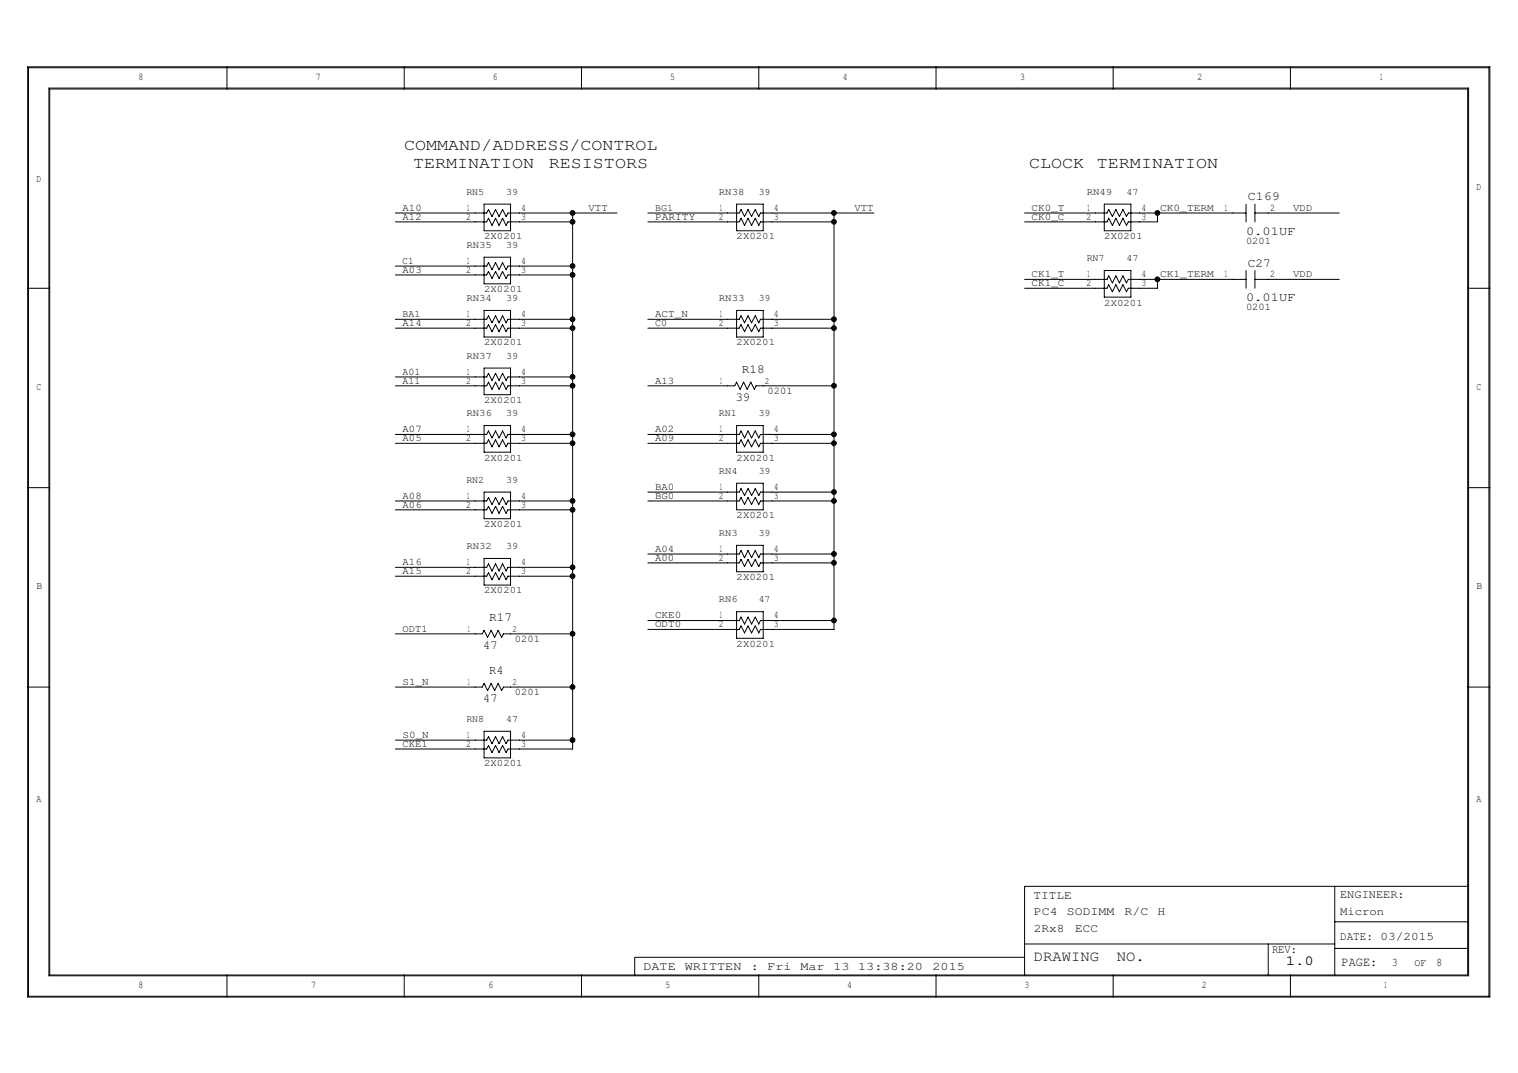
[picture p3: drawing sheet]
<svg xmlns="http://www.w3.org/2000/svg" width="420mm" height="297mm" viewBox="0 0 420 297" stroke-linecap="round" stroke-linejoin="round" font-family="sans-serif">
<g fill="none" stroke="#000" stroke-width=".28">
<path d="M7.7 18.5h404.7v257.5h-404.7zM7.9 18.8h404.2v257h-404.2zM62.8 18.5v6.1M111.9 18.5v6.1M161 18.5v6.1M210 18.5v6.1M259.1 18.5v6.1M308.1 18.5v6.1M357.2 18.5v6.1M13.5 24.4h393v245.7h-393zM13.8 24.6h392.4v245.3h-392.4zM109.4 59h25.3l.5-1 1 1.9 1-1.9 .9 1.9 1-1.9 1 1.9 .5-.9h30.2"/>
<path d="M134 56.5h7.3v7.4h-7.3zM158.5 59v148.3h-17.9l-.5 1-1-1.9-1 1.9-.9-1.9-1 1.9-1-1.9-.5 .9h-25.3M179.3 59h25.3l.5-1 1 1.9 1-1.9 .9 1.9 1-1.9 1 1.9 .5-.9h31.4M203.9 56.5h7.3v7.4h-7.3zM230.8 59v115.2h-20.3l-.5 1-1-1.9-1 1.9-.9-1.9-1 1.9-1-1.9-.5 .9h-25.3M283.6 59h22.8l.5-1 1 1.9 1-1.9 .9 1.9 1-1.9 1 1.9 .5-.9h32.6M305.6 56.5h7.4v7.4h-7.4zM320.4 59v2.4h-8.1l-.5 1-1-2-1 2-.9-2-1 2-1-2-.5 1h-22.8M344.9 56.5v4.9M347.3 56.5v4.9M347.3 59h23.4M7.7 79.8h6.1"/>
<path d="M109.4 61.4h25.3l.5-1 1 2 1-2 .9 2 1-2 1 2 .5-1h17.9M109.4 76.1h25.3l.5-1 1 2 1-2 .9 2 1-2 1 2 .5-1h17.9M109.4 73.7h25.3l.5-1 1 2 1-2 .9 2 1-2 1 2 .5-1h17.9M134 71.2h7.3v7.4h-7.3zM179.3 61.4h25.3l.5-1 1 2 1-2 .9 2 1-2 1 2 .5-1h20.3M283.6 77.3h22.8l.5-.9 1 1.9 1-1.9 .9 1.9 1-1.9 1 1.9 .5-1h32.6M305.6 74.9h7.4v7.4h-7.4zM320.4 77.3v2.5h-8.1l-.5 1-1-2-1 2-.9-2-1 2-1-2-.5 1h-22.8M344.9 74.9v4.9M347.3 74.9v4.9M347.3 77.3h23.4M406.2 79.8h6.2"/>
<path d="M109.4 90.8h25.3l.5-.9 1 1.9 1-1.9 .9 1.9 1-1.9 1 1.9 .5-1h17.9M109.4 88.4h25.3l.5-1 1 2 1-2 .9 2 1-2 1 2 .5-1h17.9M134 85.9h7.3v7.4h-7.3zM179.3 90.8h25.3l.5-.9 1 1.9 1-1.9 .9 1.9 1-1.9 1 1.9 .5-1h20.3M179.3 88.4h25.3l.5-1 1 2 1-2 .9 2 1-2 1 2 .5-1h20.3M203.9 85.9h7.3v7.4h-7.3zM109.4 106.8h25.3l.5-1 1 2 1-2 .9 2 1-2 1 2 .5-1h17.9M109.4 104.4h25.3l.5-1.1 1 2 1-2 .9 2 1-2 1 2 .5-.9h17.9M134 101.9h7.3v7.4h-7.3zM134 117.8h7.3v7.4h-7.3zM179.3 106.8h24.1l.5-1 1 2 .9-2 1 2 1-2 1 2 .5-1h21.5M203.9 117.8h7.3v7.4h-7.3z"/>
<path d="M7.7 135h6.1M109.4 122.7h25.3l.5-.9 1 1.9 1-1.9 .9 1.9 1-1.9 1 1.9 .5-1h17.9M109.4 120.3h25.3l.5-1 1 1.9 1-1.9 .9 1.9 1-1.9 1 1.9 .5-.9h17.9M109.4 138.7h25.3l.5-1 1 2 1-2 .9 2 1-2 1 2 .5-1h17.9M134 136.2h7.3v7.4h-7.3zM179.3 122.7h25.3l.5-.9 1 1.9 1-1.9 .9 1.9 1-1.9 1 1.9 .5-1h20.3M179.3 120.3h25.3l.5-1 1 1.9 1-1.9 .9 1.9 1-1.9 1 1.9 .5-.9h20.3M179.3 136.2h25.3l.5-.9 1 1.9 1-1.9 .9 1.9 1-1.9 1 1.9 .5-1h20.3M179.3 138.7h25.3l.5-1 1 2 1-2 .9 2 1-2 1 2 .5-1h20.3M203.9 133.8h7.3v7.3h-7.3zM406.2 135h6.2M109.4 141.1h25.3l.5-.9 1 1.9 1-1.9 .9 1.9 1-1.9 1 1.9 .5-1h17.9"/>
<path d="M109.4 159.5h25.3l.5-1 1 2 1-2 .9 2 1-2 1 2 .5-1h17.9M109.4 157.1h25.3l.5-1 1 2 1-2 .9 2 1-2 1 2 .5-1h17.9M134 154.6h7.3v7.4h-7.3zM179.3 155.8h25.3l.5-.9 1 1.9 1-1.9 .9 1.9 1-1.9 1 1.9 .5-1h20.3M179.3 153.4h25.3l.5-1 1 2 1-2 .9 2 1-2 1 2 .5-1h20.3M203.9 151h7.3v7.3h-7.3zM109.4 175.5h24.1l.5-1 1 1.9 .9-1.9 1 1.9 1-1.9 1 1.9 .5-.9h19.1M179.3 171.8h25.3l.5-1 1 2 1-2 .9 2 1-2 1 2 .5-1h20.3M203.9 169.3h7.3v7.4h-7.3zM7.7 190.2h6.1M109.4 190.2h24.1l.5-1 1 2 .9-2 1 2 1-2 1 2 .5-1h19.1M406.2 190.2h6.2"/>
<path d="M109.4 204.9h25.3l.5-1 1 2 1-2 .9 2 1-2 1 2 .5-1h17.9M134 202.4h7.3v7.4h-7.3zM369.4 245.4v24.5M369.4 255.2h36.8M406.2 245.4h-122.6v24.5M62.8 269.9v6.1M111.9 269.9v6.1M161 269.9v6.1M175.7 265v4.9M175.9 265h107.4M210 269.9v6.1M259.1 269.9v6.1"/>
<path d="M283.6 261.3h85.8M308.1 269.9v6.1M351 261.3v8.6M357.2 269.9v6.1M369.4 262.6h36.8"/>
<circle cx="158.5" cy="58.9" r=".66"/>
<circle cx="230.8" cy="58.9" r=".66"/>
<circle cx="320.4" cy="58.9" r=".66"/>
<circle cx="158.5" cy="73.6" r=".66"/>
<circle cx="158.5" cy="76.1" r=".66"/>
<circle cx="158.5" cy="61.4" r=".66"/>
<circle cx="230.8" cy="61.4" r=".66"/>
<circle cx="320.4" cy="77.3" r=".66"/>
<circle cx="158.5" cy="90.8" r=".66"/>
<circle cx="158.5" cy="88.4" r=".66"/>
<circle cx="230.8" cy="88.4" r=".66"/>
<circle cx="230.8" cy="90.8" r=".66"/>
<circle cx="158.5" cy="106.8" r=".66"/>
<circle cx="158.5" cy="104.3" r=".66"/>
<circle cx="230.8" cy="106.8" r=".66"/>
<circle cx="158.5" cy="120.2" r=".66"/>
<circle cx="158.5" cy="122.7" r=".66"/>
<circle cx="158.5" cy="138.7" r=".66"/>
<circle cx="230.8" cy="136.2" r=".66"/>
<circle cx="230.8" cy="138.7" r=".66"/>
<circle cx="230.8" cy="122.7" r=".66"/>
<circle cx="230.8" cy="120.2" r=".66"/>
<circle cx="158.5" cy="141.1" r=".66"/>
<circle cx="158.5" cy="157" r=".66"/>
<circle cx="158.5" cy="159.5" r=".66"/>
<circle cx="230.8" cy="155.8" r=".66"/>
<circle cx="230.8" cy="153.4" r=".66"/>
<circle cx="158.5" cy="175.4" r=".66"/>
<circle cx="230.8" cy="171.8" r=".66"/>
<circle cx="158.5" cy="190.2" r=".66"/>
<circle cx="158.5" cy="204.9" r=".66"/>
</g>
<g fill="#000">
<circle cx="158.5" cy="58.9" r=".66"/>
<circle cx="230.8" cy="58.9" r=".66"/>
<circle cx="320.4" cy="58.9" r=".66"/>
<circle cx="158.5" cy="73.6" r=".66"/>
<circle cx="158.5" cy="76.1" r=".66"/>
<circle cx="158.5" cy="61.4" r=".66"/>
<circle cx="230.8" cy="61.4" r=".66"/>
<circle cx="320.4" cy="77.3" r=".66"/>
<circle cx="158.5" cy="90.8" r=".66"/>
<circle cx="158.5" cy="88.4" r=".66"/>
<circle cx="230.8" cy="88.4" r=".66"/>
<circle cx="230.8" cy="90.8" r=".66"/>
<circle cx="158.5" cy="106.8" r=".66"/>
<circle cx="158.5" cy="104.3" r=".66"/>
<circle cx="230.8" cy="106.8" r=".66"/>
<circle cx="158.5" cy="120.2" r=".66"/>
<circle cx="158.5" cy="122.7" r=".66"/>
<circle cx="158.5" cy="138.7" r=".66"/>
<circle cx="230.8" cy="136.2" r=".66"/>
<circle cx="230.8" cy="138.7" r=".66"/>
<circle cx="230.8" cy="122.7" r=".66"/>
<circle cx="230.8" cy="120.2" r=".66"/>
<circle cx="158.5" cy="141.1" r=".66"/>
<circle cx="158.5" cy="157" r=".66"/>
<circle cx="158.5" cy="159.5" r=".66"/>
<circle cx="230.8" cy="155.8" r=".66"/>
<circle cx="230.8" cy="153.4" r=".66"/>
<circle cx="158.5" cy="175.4" r=".66"/>
<circle cx="230.8" cy="171.8" r=".66"/>
<circle cx="158.5" cy="190.2" r=".66"/>
<circle cx="158.5" cy="204.9" r=".66"/>
</g>
<g font-size="4.5">
<text x="111.9" y="41.6">COMMAND/ADDRESS/CONTROL</text>
<text x="114.3" y="46.5">TERMINATION</text>
<text x="151.9" y="46.5">RESISTORS</text>
<text x="284.8" y="46.5">CLOCK</text>
<text x="303.6" y="46.5">TERMINATION</text>
</g>
<g font-size="4.1">
<text x="286.1" y="266.1">DRAWING</text>
<text x="309.2" y="266.1">NO.</text>
<text x="355.9" y="267.1">1.0</text>
</g>
<text font-size="3.6" x="371.3" y="267.3">PAGE:</text>
<g font-size="3.5">
<text x="345.4" y="55.4">C169</text>
<text x="344.9" y="65">0.01UF</text>
<text x="345.4" y="73.8">C27</text>
<text x="344.9" y="83.4">0.01UF</text>
<text x="205.4" y="103.1">R18</text>
<text x="203.6" y="110.9">39</text>
<text x="135.4" y="171.8">R17</text>
<text x="133.7" y="179.6">47</text>
<text x="135.4" y="186.5">R4</text>
<text x="133.7" y="194.3">47</text>
</g>
<g font-size="3.3">
<text x="286" y="248.9">TITLE</text>
<text x="370.9" y="248.5">ENGINEER:</text>
<text x="286.1" y="253.2">PC4</text>
<text x="286.1" y="258">2Rx8</text>
<text x="295.3" y="253.2">SODIMM</text>
<text x="297.6" y="258">ECC</text>
<text x="311.3" y="253.2">R/C</text>
<text x="320.4" y="253.2">H</text>
<text x="370.9" y="253.2">Micron</text>
<text x="352.1" y="263.7">REV:</text>
<text x="370.9" y="260.3">DATE: 03/2015</text>
<text x="178.1" y="268.5">DATE</text>
<text x="189.5" y="268.5">WRITTEN</text>
<text x="207.8" y="268.5">:</text>
<text x="212.4" y="268.5">Fri</text>
<text x="221.5" y="268.5">Mar</text>
<text x="230.7" y="268.5">13</text>
<text x="237.5" y="268.5">13:38:20</text>
<text x="258.1" y="268.5">2015</text>
<text x="385.4" y="267.3">3</text>
<text x="397.6" y="267.3">8</text>
</g>
<g font-size="2.8">
<text x="38.3" y="22.1">8</text>
<text x="87.4" y="22.1">7</text>
<text x="136.4" y="22.1">6</text>
<text x="185.5" y="22.1">5</text>
<text x="233.3" y="22.1">4</text>
<text x="282.4" y="22.1">3</text>
<text x="331.4" y="22.1">2</text>
<text x="381.9" y="22.1">1</text>
<text x="10.1" y="50.2">D</text>
<text x="129.1" y="53.9">RN5</text>
<text x="140.1" y="53.9">39</text>
<text x="199" y="53.9">RN38</text>
<text x="210" y="53.9">39</text>
<text x="300.8" y="53.9">RN49</text>
<text x="311.8" y="53.9">47</text>
<text x="408.7" y="52.7">D</text>
<text x="111.4" y="58.3">A10</text>
<text x="129.2" y="58.3">1</text>
<text x="144.3" y="58.3">4</text>
<text x="162.9" y="58.3">VTT</text>
<text x="181.3" y="58.3">BG1</text>
<text x="199.1" y="58.3">1</text>
<text x="214.2" y="58.3">4</text>
<text x="236.5" y="58.3">VTT</text>
<text x="285.5" y="58.3">CK0_T</text>
<text x="300.9" y="58.3">1</text>
<text x="316" y="58.3">4</text>
<text x="321.1" y="58.3">CK0_TERM</text>
<text x="338.9" y="58.3">1</text>
<text x="351.5" y="58.3">2</text>
<text x="357.9" y="58.3">VDD</text>
<text x="111.4" y="60.8">A12</text>
<text x="129" y="60.8">2</text>
<text x="144.3" y="60.8">3</text>
<text x="181.3" y="60.8">PARITY</text>
<text x="198.9" y="60.8">2</text>
<text x="214.2" y="60.8">3</text>
<text x="285.5" y="60.8">CK0_C</text>
<text x="300.7" y="60.8">2</text>
<text x="316" y="60.8">3</text>
<text x="129.1" y="68.6">RN35</text>
<text x="134" y="66.2">2X0201</text>
<text x="140.1" y="68.6">39</text>
<text x="203.9" y="66.2">2X0201</text>
<text x="305.6" y="66.2">2X0201</text>
<text x="344.9" y="67.4">0201</text>
<text x="111.4" y="75.5">A03</text>
<text x="111.4" y="73.1">C1</text>
<text x="129" y="75.5">2</text>
<text x="129.2" y="73.1">1</text>
<text x="144.3" y="75.5">3</text>
<text x="144.3" y="73.1">4</text>
<text x="285.5" y="76.8">CK1_T</text>
<text x="300.8" y="72.3">RN7</text>
<text x="300.9" y="76.8">1</text>
<text x="311.8" y="72.3">47</text>
<text x="316" y="76.8">4</text>
<text x="321.1" y="76.8">CK1_TERM</text>
<text x="338.9" y="76.8">1</text>
<text x="351.5" y="76.8">2</text>
<text x="357.9" y="76.8">VDD</text>
<text x="129.1" y="83.4">RN34</text>
<text x="134" y="80.9">2X0201</text>
<text x="140.1" y="83.4">39</text>
<text x="199" y="83.4">RN33</text>
<text x="210" y="83.4">39</text>
<text x="285.5" y="79.2">CK1_C</text>
<text x="300.7" y="79.2">2</text>
<text x="316" y="79.2">3</text>
<text x="111.4" y="87.8">BA1</text>
<text x="129.2" y="87.8">1</text>
<text x="144.3" y="87.8">4</text>
<text x="181.3" y="87.8">ACT_N</text>
<text x="199.1" y="87.8">1</text>
<text x="214.2" y="87.8">4</text>
<text x="305.6" y="84.6">2X0201</text>
<text x="344.9" y="85.8">0201</text>
<text x="111.4" y="90.2">A14</text>
<text x="129" y="90.2">2</text>
<text x="134" y="95.6">2X0201</text>
<text x="144.3" y="90.2">3</text>
<text x="181.3" y="90.2">C0</text>
<text x="198.9" y="90.2">2</text>
<text x="203.9" y="95.6">2X0201</text>
<text x="214.2" y="90.2">3</text>
<text x="129.1" y="99.3">RN37</text>
<text x="140.1" y="99.3">39</text>
<text x="10.1" y="107.9">C</text>
<text x="111.4" y="106.2">A11</text>
<text x="111.4" y="103.7">A01</text>
<text x="129" y="106.2">2</text>
<text x="129.2" y="103.7">1</text>
<text x="144.3" y="106.2">3</text>
<text x="144.3" y="103.7">4</text>
<text x="181.3" y="106.2">A13</text>
<text x="408.7" y="107.9">C</text>
<text x="134" y="111.5">2X0201</text>
<text x="212.5" y="109.1">0201</text>
<text x="111.4" y="119.7">A07</text>
<text x="129.1" y="115.2">RN36</text>
<text x="129.2" y="119.7">1</text>
<text x="140.1" y="115.2">39</text>
<text x="144.3" y="119.7">4</text>
<text x="181.3" y="119.7">A02</text>
<text x="199" y="115.2">RN1</text>
<text x="199.1" y="119.7">1</text>
<text x="210" y="115.2">39</text>
<text x="214.2" y="119.7">4</text>
<text x="111.4" y="122.1">A05</text>
<text x="129" y="122.1">2</text>
<text x="144.3" y="122.1">3</text>
<text x="181.3" y="122.1">A09</text>
<text x="198.9" y="122.1">2</text>
<text x="214.2" y="122.1">3</text>
<text x="134" y="127.5">2X0201</text>
<text x="199" y="131.2">RN4</text>
<text x="203.9" y="127.5">2X0201</text>
<text x="210" y="131.2">39</text>
<text x="129.1" y="133.6">RN2</text>
<text x="140.1" y="133.6">39</text>
<text x="181.3" y="135.6">BA0</text>
<text x="199.1" y="135.6">1</text>
<text x="214.2" y="135.6">4</text>
<text x="111.4" y="140.5">A06</text>
<text x="111.4" y="138">A08</text>
<text x="129" y="140.5">2</text>
<text x="129.2" y="138">1</text>
<text x="144.3" y="140.5">3</text>
<text x="144.3" y="138">4</text>
<text x="181.3" y="138">BG0</text>
<text x="198.9" y="138">2</text>
<text x="203.9" y="143.5">2X0201</text>
<text x="214.2" y="138">3</text>
<text x="134" y="145.9">2X0201</text>
<text x="199" y="148.4">RN3</text>
<text x="210" y="148.4">39</text>
<text x="129.1" y="152">RN32</text>
<text x="140.1" y="152">39</text>
<text x="181.3" y="155.2">A00</text>
<text x="181.3" y="152.8">A04</text>
<text x="198.9" y="155.2">2</text>
<text x="199.1" y="152.8">1</text>
<text x="214.2" y="155.2">3</text>
<text x="214.2" y="152.8">4</text>
<text x="111.4" y="156.5">A16</text>
<text x="111.4" y="158.9">A15</text>
<text x="129" y="158.9">2</text>
<text x="129.2" y="156.5">1</text>
<text x="144.3" y="158.9">3</text>
<text x="144.3" y="156.5">4</text>
<text x="203.9" y="160.6">2X0201</text>
<text x="10.1" y="163.1">B</text>
<text x="134" y="164.3">2X0201</text>
<text x="199" y="166.8">RN6</text>
<text x="210" y="166.8">47</text>
<text x="408.7" y="163.1">B</text>
<text x="181.3" y="171.2">CKE0</text>
<text x="181.3" y="173.6">ODT0</text>
<text x="198.9" y="173.6">2</text>
<text x="199.1" y="171.2">1</text>
<text x="214.2" y="173.6">3</text>
<text x="214.2" y="171.2">4</text>
<text x="111.4" y="174.8">ODT1</text>
<text x="142.5" y="177.8">0201</text>
<text x="203.9" y="179">2X0201</text>
<text x="111.4" y="189.6">S1_N</text>
<text x="142.5" y="192.5">0201</text>
<text x="129.1" y="199.9">RN8</text>
<text x="140.1" y="199.9">47</text>
<text x="111.4" y="204.3">S0_N</text>
<text x="111.4" y="206.8">CKE1</text>
<text x="129" y="206.8">2</text>
<text x="129.2" y="204.3">1</text>
<text x="144.3" y="206.8">3</text>
<text x="144.3" y="204.3">4</text>
<text x="134" y="212.1">2X0201</text>
<text x="10.1" y="222">A</text>
<text x="408.7" y="222">A</text>
<text x="391.5" y="267.3">OF</text>
<text x="38.3" y="273.5">8</text>
<text x="86.1" y="273.5">7</text>
<text x="135.2" y="273.5">6</text>
<text x="184.2" y="273.5">5</text>
<text x="234.5" y="273.5">4</text>
<text x="283.6" y="273.5">3</text>
<text x="332.7" y="273.5">2</text>
<text x="383.2" y="273.5">1</text>
</g>
<g font-size="2.6">
<text x="199.3" y="106.2">1</text>
<text x="211.7" y="106.2">2</text>
<text x="129.4" y="174.8">1</text>
<text x="141.8" y="174.8">2</text>
<text x="129.4" y="189.6">1</text>
<text x="141.8" y="189.6">2</text>
</g>
</svg>
